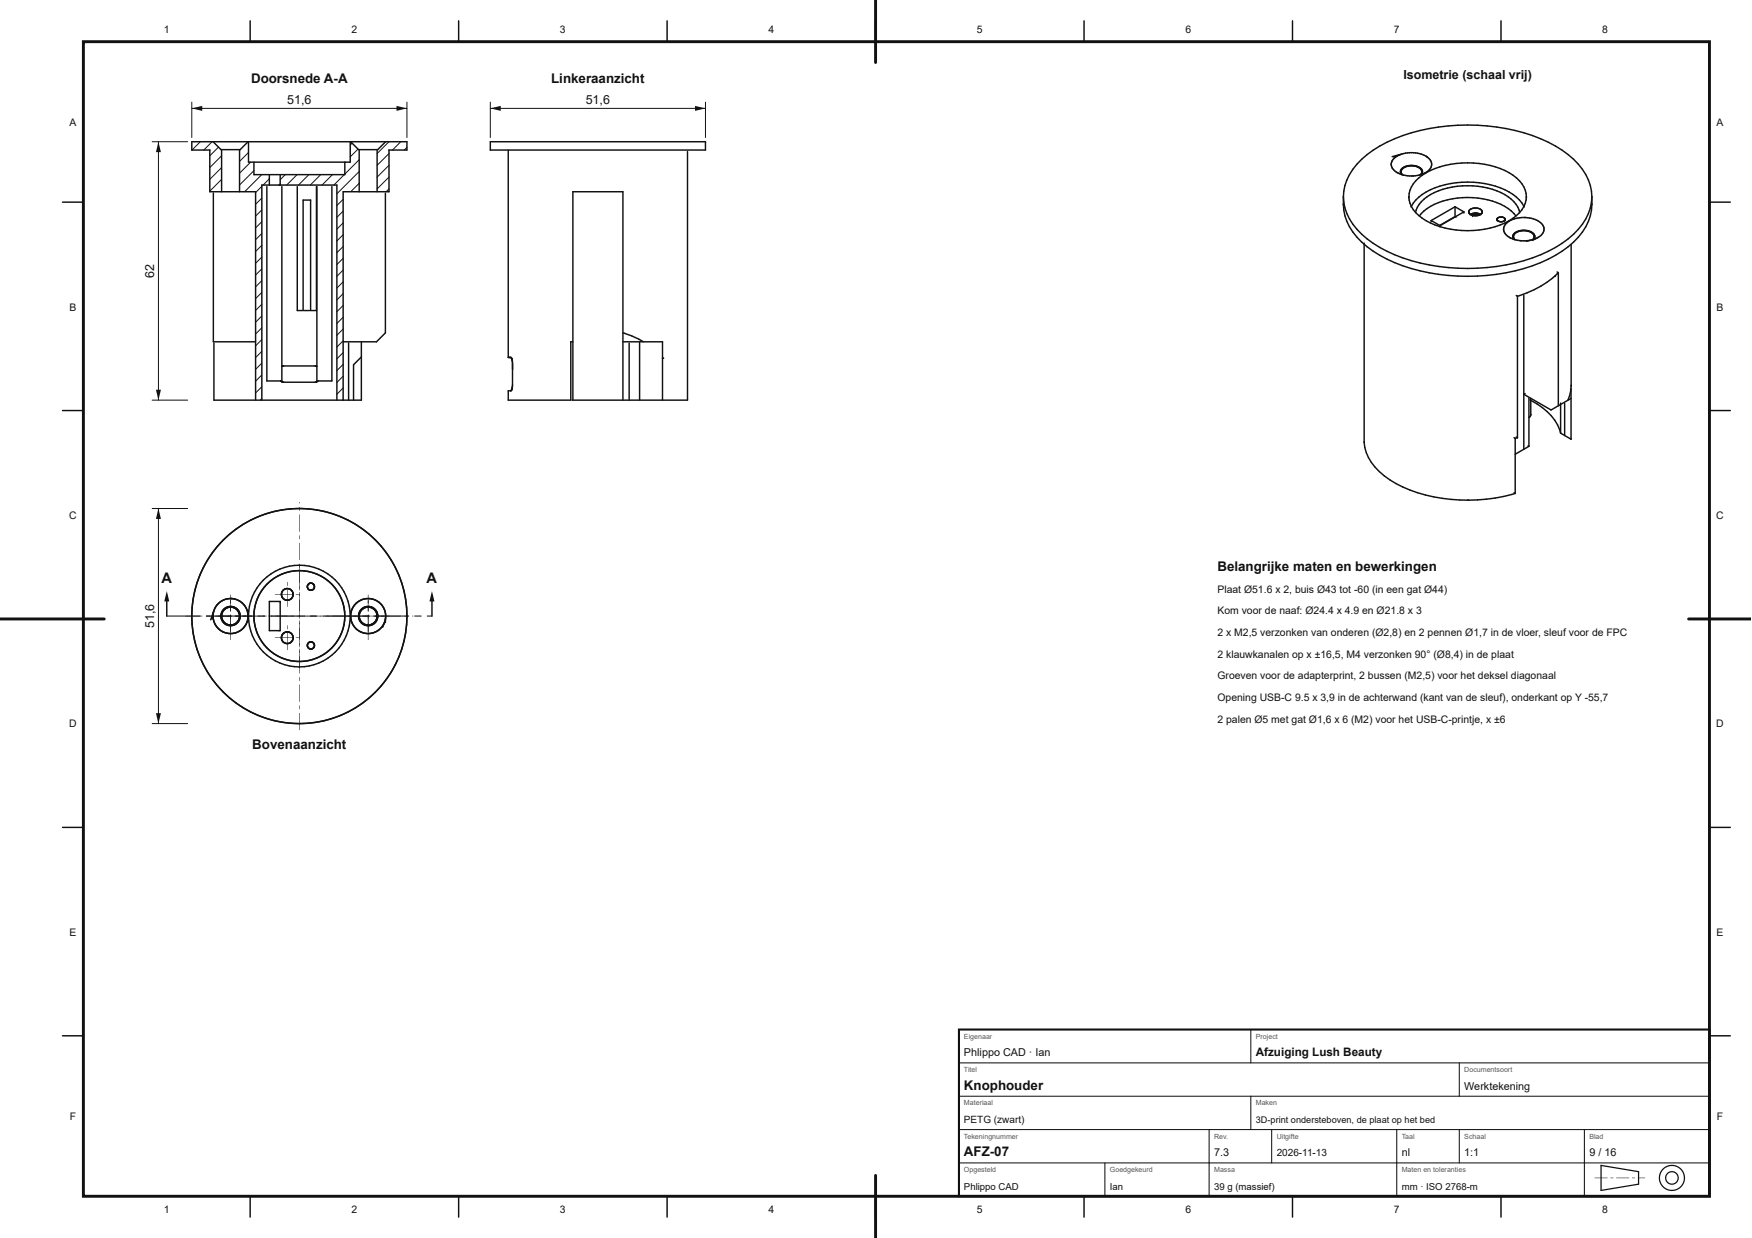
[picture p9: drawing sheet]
<svg xmlns="http://www.w3.org/2000/svg" width="420mm" height="297mm" viewBox="0 0 420 297" stroke-linecap="round" stroke-linejoin="round" font-family="sans-serif">
<g fill="none" stroke="#111" stroke-width=".35">
<path d="M50.3 36v10h11v50h25.4v-14M50.4 36h-4.4v-2h51.6v2h-4.4M51.1 34l1.9 1.9h4.6l1.9-1.9M53.1 35.9v10.1M57.4 35.9v10.1M59.6 34v4.9h24.4v-4.9M60.9 38.9v3h3.7v2.5h-1.8v51.6M82.7 38.9v3h-15.5v2.5M84.1 34l1.9 1.9h4.6l1.9-1.9M86.1 35.9v10.1M90.4 35.9v10.1M93.3 36v10h-11v50"/>
<path d="M51.2 46.3v35.7h10.1M64 44.8v46.6h3.6v-46.6M64.7 44.4h16.1v51.6M64.8 41.9h2.2M67.2 44.2l-.3 .2M71.3 44.8v29.7h1.4v-26.5h1.8v26.5h1.4v-29.7M76 44.8v46.6h3.6v-46.6M92.4 46.4v33.5l-2.1 2.1h-8M72.9 74.5h1.3M51.3 82.3v13.7h9.8M67.3 91.4l.3 .2M67.5 91.5l.4 .2h7.9"/>
<path d="M67.7 87.8l-.1 .1M67.8 87.8l-.1 .1M67.8 87.8l-.2 .1M75.6 87.8l.4 .1M75.9 91.6l-.1 .1M75.9 91.6h.1M75.9 87.8h-8.1M76.3 91.4l-.5 .3M83.6 82.3v13.7M86.7 85.6l-1.9 1.9v8.5M74.2 139.9l-.2 .2a.85 .85 0 0 0 0 1.3 .85 .85 0 0 0 1.2-.1M51.1 148.2l.6 1.8"/>
<path d="M51.2 147l-.1 1.4M51.3 146.6l-.5 1.9M51.6 149.8l.8 1.1M52.2 150.7l1.3 .9M53.8 146.3a2.15 2.15 0 0 1 3.3 .3M54 146a2.18 2.18 0 0 0-.5 3 2.18 2.18 0 0 0 3 .6M55.3 143.6h.4M55.5 143.6a4.2 4.2 0 0 1 3.7 5.8M55.7 143.6a4.3 4.3 0 0 0-4.3 2.6l-.9 2.5M56.5 149.6l-.2 .1M57 149.2l-.5 .4M57.1 146.6l.2 .5"/>
<path d="M57.1 146.6h.1M57.3 147l.1 .6a2.18 2.18 0 0 1-.5 1.7M58.5 150.5a4.2 4.2 0 0 1-5.2 1M59.3 149.2l-.9 1.4M64.6 144.3h2.6v7h-2.6zM66.9 151.3h.1M67.2 144.6h.1M67.5 152.9a1.39 1.39 0 0 0 1.5 1.5M67.6 152.5a1.4 1.4 0 0 1 2-.7 1.4 1.4 0 0 1 .4 2.1M67.6 152.5l-.1 .4M67.7 141.9l-.1 .3M67.8 141.7a1.4 1.4 0 0 1 2.2 .1"/>
<path d="M67.8 141.7l-.1 .2M69.7 154.1l-.1 .1M70 141.7a1.4 1.4 0 0 1-.8 2.3 1.4 1.4 0 0 1-1.6-1.8M70 153.9l-1 .5M73.8 155.1v.1M74 140.1a.85 .85 0 0 1 1.2 0 .85 .85 0 0 1 0 1.2M74.2 154.1h-.1M75.2 140.1v.1M75.3 141.2l-.1 .1M84.2 148.8l.6 1.3 .7 .8M84.3 146.6l-.2 1.2 .2 1.2M85.3 150.8l1.4 .9"/>
<path d="M85.6 144.5l-.8 1-.7 1.4M86.2 147.4a2.26 2.26 0 0 0 .4 1.8M86.5 149l.1 .2M86.6 149.2l.7 .5 .7 .2M87 146l-.6 .8-.3 .8M89.3 149.7l-1.4 .2M89.3 145.9l.9 .9a2.22 2.22 0 0 1 .1 1.7M89.3 149.7l-.2 .1M89.3 145.9l-.6-.2h-.8l-1.1 .6M90.4 148.4l-.4 .8-.7 .5M90.8 144.4a4.3 4.3 0 0 1 1.7 3.4l-.1 1.6M90.8 151.2a4.3 4.3 0 0 1-4.2 .4"/>
<path d="M91 144.5a4.2 4.2 0 0 0-5.6 .2M91.5 150.5l-.9 .8M92.2 149.4l-.7 1.1M92.3 149l-.5 1.5M92.5 148.2l-.2 .9"/>
<circle cx="55.3" cy="147.8" r="2.3"/>
<circle cx="71.8" cy="147.8" r="10.9"/>
<circle cx="71.8" cy="147.8" r="25.8"/>
<circle cx="71.8" cy="147.8" r="12.2"/>
<circle cx="74.6" cy="154.9" r=".85"/>
<circle cx="88.3" cy="147.8" r="2.3"/>
</g>
<g fill="none" stroke="#111" stroke-width=".24">
<path d="M48 34l-2 2M50.9 34l-2 2M52.4 35.3l-2.1 2.1M53.1 37.4l-2.8 2.8M57.4 35.9h.1M59.6 36.6l-2.2 2.1M60.1 38.9l-2.7 2.7M82.7 38.9h.1M84.4 34.4l-.4 .4M85.9 35.8l-1.9 1.8M86.1 38.3l-3.4 3.5M93.3 34l-2.9 2.8"/>
<path d="M93.3 39.7l-2.9 2.8M93.3 36.8l-2.9 2.9M96.1 34l-2 2M97.6 35.4l-.7 .6M53.1 45.9l-.1 .1M53.1 43l-2.8 2.9M53.1 40.2l-2.8 2.8M60.9 40.9l-3.5 3.5M62.8 41.9l-4.1 4.1M62.8 58.8l-1.5 1.5M62.8 56l-1.5 1.5M62.8 53.2l-1.5 1.5"/>
<path d="M62.8 50.4l-1.5 1.5M62.8 47.5l-1.5 1.5M62.8 44.7l-1.5 1.5M64.6 42.9l-1.5 1.5M68.4 41.9l-1.2 1.2M71.2 41.9l-2.5 2.5M74.1 41.9l-2.5 2.5M76.9 41.9l-2.5 2.5M79.7 41.9l-2.5 2.5M82.3 59.1l-1.5 1.5M82.3 56.3l-1.5 1.5M82.3 53.5l-1.5 1.5"/>
<path d="M82.3 50.7l-1.5 1.5M82.3 47.8l-1.5 1.5M82.6 41.9l-2.5 2.5M86.1 44l-2 2M86.1 41.1l-5.3 5.4M93.3 45.3l-.7 .7M93.3 42.5l-2.9 2.8M62.8 78.6l-1.5 1.5M62.8 75.8l-1.5 1.5M62.8 73l-1.5 1.5M62.8 70.2l-1.5 1.4M62.8 67.3l-1.5 1.5"/>
<path d="M62.8 64.5l-1.5 1.5M62.8 61.7l-1.5 1.5M82.3 78.9l-1.5 1.5M82.3 76.1l-1.5 1.5M82.3 73.3l-1.5 1.5M82.3 70.5l-1.5 1.4M82.3 67.6l-1.5 1.5M82.3 64.8l-1.5 1.5M82.3 62l-1.5 1.5M62.8 95.6l-.4 .4M62.8 92.8l-1.5 1.5M62.8 89.9l-1.5 1.5"/>
<path d="M62.8 87.1l-1.5 1.5M62.8 84.3l-1.5 1.5M62.8 81.5l-1.5 1.5M82.3 95.9l-.1 .1M82.3 93.1l-1.5 1.5M82.3 90.2l-1.5 1.5M82.3 87.4l-1.5 1.5M82.3 84.6l-1.5 1.5M82.3 81.8l-1.5 1.5"/>
</g>
<g fill="#111">
<path d="M44.5 147.8h4.1zM49.5 147.8h.9zM51.3 147.8h4.1zM56.3 147.8h.9zM58.1 147.8h4.1zM63.1 147.8h.9zM64.9 147.8h4.1zM69.9 147.8h.9zM71.7 147.8h4.1zM76.7 147.8h.9zM78.5 147.8h4.1zM83.5 147.8h.9zM85.3 147.8h4.1zM90.3 147.8h.9zM92.1 147.8h4.1zM97.1 147.8h.9zM98.9 147.8h.3z"/>
<path d="M71.8 171.1v4.1zM71.8 169.3v.9zM71.8 164.3v4.1zM71.8 162.5v.9zM71.8 157.5v4.1zM71.8 155.7v.9zM71.8 150.7v4.1zM71.8 148.9v.9zM71.8 143.9v4.1zM71.8 142.1v.9zM71.8 137.1v4.1zM71.8 135.3v.9zM71.8 130.3v4.1zM71.8 128.5v.9zM71.8 123.5v4.1zM71.8 121.7v.9zM71.8 120.5v.3z"/>
</g>
<circle cx="71.8" cy="147.8" r="10.9" fill="none" stroke="#111" stroke-width=".35"/>
<g fill="#111">
<path d="M59.4 147.8h4.1zM64.4 147.8h.9zM66.2 147.8h4.1zM71.2 147.8h.9zM73 147.8h4.1zM78 147.8h.9zM79.8 147.8h4.1z"/>
<path d="M71.8 156.2v4.1zM71.8 154.4v.9zM71.8 149.4v4.1zM71.8 147.6v.9zM71.8 142.6v4.1zM71.8 140.8v.9zM71.8 135.8v4.1z"/>
</g>
<circle cx="68.9" cy="142.6" r="1.4" fill="none" stroke="#111" stroke-width=".35"/>
<g fill="#111">
<path d="M66 142.6h4.1zM71 142.6h.9z"/>
<path d="M68.9 141.5v4.1zM68.9 139.7v.9z"/>
</g>
<g fill="none" stroke="#111" stroke-width=".35">
<circle cx="68.9" cy="153" r="1.4"/>
<circle cx="74.6" cy="140.7" r=".85"/>
</g>
<g fill="#111">
<path d="M66 153h4.1zM71 153h.9z"/>
<path d="M68.9 151.9v4.1zM68.9 150.1v.9z"/>
</g>
<g fill="none" stroke="#111" stroke-width=".35">
<circle cx="55.3" cy="147.8" r="2.15"/>
<circle cx="74.6" cy="154.8" r=".85"/>
</g>
<g fill="#111">
<path d="M51.6 147.8h4.1zM56.6 147.8h.9zM58.4 147.8h.6z"/>
<path d="M55.3 147.4v4.1zM55.3 145.6v.9zM55.3 144.1v.6z"/>
</g>
<circle cx="88.3" cy="147.8" r="2.15" fill="none" stroke="#111" stroke-width=".35"/>
<g fill="#111">
<path d="M84.6 147.8h4.1zM89.6 147.8h.9zM91.4 147.8h.6z"/>
<path d="M88.3 147.4v4.1zM88.3 145.6v.9zM88.3 144.1v.6z"/>
</g>
<circle cx="88.3" cy="147.8" r="4.2" fill="none" stroke="#111" stroke-width=".35"/>
<g fill="#111">
<path d="M82.6 147.8h4.1zM87.6 147.8h.9zM89.4 147.8h4.1z"/>
<path d="M88.3 149.5v4.1zM88.3 147.7v.9zM88.3 142.7v4.1z"/>
</g>
<circle cx="55.3" cy="147.8" r="2.3" fill="none" stroke="#111" stroke-width=".35"/>
<g fill="#111">
<path d="M51.5 147.8h4.1zM56.5 147.8h.9zM58.3 147.8h.9z"/>
<path d="M55.3 147.6v4.1zM55.3 145.8v.9zM55.3 144v.9z"/>
</g>
<circle cx="55.3" cy="147.8" r="4.2" fill="none" stroke="#111" stroke-width=".35"/>
<g fill="#111">
<path d="M49.6 147.8h4.1zM54.6 147.8h.9zM56.4 147.8h4.1z"/>
<path d="M55.3 149.5v4.1zM55.3 147.7v.9zM55.3 142.7v4.1z"/>
</g>
<circle cx="88.3" cy="147.8" r="2.3" fill="none" stroke="#111" stroke-width=".35"/>
<g fill="#111">
<path d="M84.5 147.8h4.1zM89.5 147.8h.9zM91.3 147.8h.9z"/>
<path d="M88.3 147.6v4.1zM88.3 145.8v.9zM88.3 144v.9z"/>
</g>
<g fill="none" stroke="#111" stroke-width=".35">
<path d="M117.6 34h51.6v2h-51.6zM121.9 36v49.7l.7 .2M164.9 36.4v59.6h-11.5v-13.8M149.4 79.9a19.3 19.3 0 0 1 4.9 2.1M122.5 93.7h-.6v2.3h15v-14h.5v-36h12v36h9.5v14M122.6 93.7h-.1M122.6 85.9l.1 .2M122.6 93.6v.1M122.7 86.1l.2 .5M122.7 93.4l-.1 .2M122.7 86.1h.1M122.7 93.4h.1"/>
<path d="M122.8 86.1l.1 2.5M122.8 93.4l-.2 .2M122.8 93.2v.2M122.8 93.1l-.1 .3M122.9 93l-.1 .2M122.9 87.2l-.1 5.9M137.3 96h15.9M137.4 82.2v13.8M149.4 82.2v13.8M150.9 82.3v13.7"/>
</g>
<circle cx="158.9" cy="85.9" r=".17" fill="#111"/>
<path d="M122.7 86v.1" fill="none" stroke="#111" stroke-width=".35"/>
<g fill="#111">
<circle cx="121.9" cy="85.7" r=".17"/>
<circle cx="122.1" cy="85.7" r=".17"/>
</g>
<path d="M46 24.5v8.5M46 26h51.6M97.6 24.5v8.5" fill="none" stroke="#111" stroke-width=".24"/>
<g fill="#111">
<path d="M46 26l2.5-.6v1.2z"/>
<path d="M95.1 25.4l2.5 .6-2.5 .6z"/>
</g>
<path d="M36.5 34h8.5M38 34v62M36.5 96h8.5" fill="none" stroke="#111" stroke-width=".24"/>
<g fill="#111">
<path d="M37.4 93.5h1.2l-.6 2.5z"/>
<path d="M38 34l.6 2.5h-1.2z"/>
</g>
<path d="M36.5 122h8.5M38 122v51.6M36.5 173.6h8.5" fill="none" stroke="#111" stroke-width=".24"/>
<g fill="#111">
<path d="M37.4 171.1h1.2l-.6 2.5z"/>
<path d="M38 122l.6 2.5h-1.2z"/>
</g>
<path d="M117.6 24.5v8.5M117.6 26h51.6M169.2 24.5v8.5" fill="none" stroke="#111" stroke-width=".24"/>
<g fill="#111">
<path d="M117.6 26l2.5-.6v1.2z"/>
<path d="M166.7 25.4l2.5 .6-2.5 .6z"/>
<path d="M39.9 147.7h8.1l.1 .1-.1 .1h-8zM49.4 147.7l1.7 .1-1.6 .1zM52.4 147.7h8.1l.1 .1-.1 .1h-8zM61.9 147.7l1.7 .1-1.6 .1zM64.9 147.7h8.1l.1 .1-.1 .1h-8zM74.4 147.7l1.7 .1-1.6 .1zM77.4 147.7h8.1l.1 .1-.1 .1h-8zM86.9 147.7l1.7 .1-1.6 .1zM89.9 147.7h8.1l.1 .1-.1 .1h-8zM99.4 147.7l1.7 .1-1.6 .1zM102.4 147.7l1.3 .1-1.2 .1z"/>
</g>
<path d="M40 142.8v5" fill="none" stroke="#111" stroke-width=".35"/>
<path d="M40 141.8l.6 2.5h-1.2z" fill="#111"/>
<path d="M103.6 142.8v5" fill="none" stroke="#111" stroke-width=".35"/>
<path d="M103.6 141.8l.6 2.5h-1.2z" fill="#111"/>
<g fill="none" stroke="#111" stroke-width=".35">
<path d="M333.7 39.3l.2 1.1M333.9 38.6l-.2 .9M333.9 37.6l2.8-.8a7.7 7.7 0 0 1 5.6 .8M334.8 37.7l-1 1.1M335.8 37.1l-1.1 .6M336.2 37l-2 .7M342 37.4l.3 .3M342.1 37.6a2.06 2.06 0 0 1 1.3 1.9 2.06 2.06 0 0 1-1.4 1.9M322.2 49.1a13.2 13.2 0 0 0 5.7 10.1 39.8 39.8 0 0 0 24.1 7.1 39.8 39.8 0 0 0 24.1-7.1 13.2 13.2 0 0 0 5.7-10.1M322.2 47.2a13.2 13.2 0 0 0 5.7 10.1 38.1 38.1 0 0 0 21.8 7.1 42.5 42.5 0 0 0 25-6 14.2 14.2 0 0 0 7.1-11.2M322.2 47.2a13.2 13.2 0 0 1 5.7-10.1 39.8 39.8 0 0 1 24.1-7.1 39.8 39.8 0 0 1 24.1 7.1 13.2 13.2 0 0 1 5.7 10.1M322.2 47.2v1.9"/>
<path d="M322.2 48.9v.2M327.2 58.3v47.8a12.1 12.1 0 0 0 6.1 9 34.9 34.9 0 0 0 19 4.9M333.9 40.2l1.2 1.2M335.1 41.4a7.1 7.1 0 0 0 3.9 .8M335.1 41.4l.2 .1M336 41.2a2.72 2.72 0 0 1 3.7-1.2l1 .5 .3 .7M336 41.2l.4 .8M336 41.2v.4M336.1 41.9a1.31 1.31 0 0 1 1.2-2 3.1 3.1 0 0 1 3.9 1.2l-.3 .8M337.9 47.2a7 7 0 0 0 4.1 5.8l3.4 1.4M337.9 47.2v.3M338.4 49.7a11.5 11.5 0 0 1 8.2-5.4 21.6 21.6 0 0 1 16.3 2.4 7.8 7.8 0 0 1 2.7 3"/>
<path d="M339.5 50.9a7.8 7.8 0 0 1 5.5-5.1 19.6 19.6 0 0 1 16.7 1.4 6.2 6.2 0 0 1 2.8 3.7M340.5 51.7a13.2 13.2 0 0 1 9-4.2 17.8 17.8 0 0 1 13 3.1l1 1.1M341 41.2l-.4 .8-1.8 .2M341 41.2v.4M342 41.4l-1.6 .6M342 41.4l-.2 .1M343.3 52.9v.3M343.3 52.9l2.1 1.2M345.3 40a21.7 21.7 0 0 1 17.6 2 6.7 6.7 0 0 1 3.2 5.2M345.4 40a10.6 10.6 0 0 0-7.2 5.6l-.3 1.6M345.4 54.1v.3M349 52l.2 .1"/>
<path d="M349 49.6v2.4M349 52l-3.7 2.1M349 49.6l-5.7 3.3M349 49.6l2.1 1.2M351.1 50.8l-5.7 3.3M351.1 50.8v.3M352.3 50.8a1.97 1.97 0 0 1 3-.4l.2 .4M352.3 50.8l.1 .4 .4 .4M352.3 50.8v.3M352.7 51.4h.1M352.7 51.4l-.1 .1M352.9 51.6h2"/>
<path d="M353 51.3l-.3 .1M353.2 51.2v.7M353.7 51.1l-.7 .2M353.7 51.1l.6 .1M353.8 51.1h-.1M354.3 51.2h.1M354.3 51.2l.4 .1M354.6 51.2l.4 .2M355 51.4h.1M355 51.4l.2 .1M355.5 50.8a1.86 1.86 0 0 1-2.7 .8M355.5 50.8v.3"/>
<path d="M359 52.9v-.3a1.19 1.19 0 0 1 2 0v.3M359 52.7l.1 .1M359.1 52.8v.1M360.6 55l.4 1.1M360.9 56l1.1 1M361 52.7a1.23 1.23 0 0 1-1.9 .2M361.3 53.5l-.5 .7-.2 .9M362 57l1.2 .5 1.6 .3M362 57l.2 .1M362.8 52.7l-1.6 1M363 56.8a2.52 2.52 0 0 1 3.2-1.4l1.2 .5 .4 .3 .2 .6M363 56.8l.4 .7"/>
<path d="M363 56.8v.3M363.1 57.4h-.1a1.32 1.32 0 0 1 1.2-2 3.1 3.1 0 0 1 3.9 1.2l-.2 .8M363.2 52.5l-.4 .2M364.5 57.7l1.4 .1M365.7 52.2a4.9 4.9 0 0 1 4.5 2.2l.1 .3M365.9 52.2l-1.8 .1-1.3 .3M366.1 47.2a7 7 0 0 1-4.1 5.8 22.2 22.2 0 0 1-16.6 1.4M366.1 47.2v.3M367.3 57.6l-1.4 .2M368 56.8l-.4 .7M368 56.8v.3M368.5 57.2l-2.3 .7"/>
<path d="M368.9 57l-1.3 .7M368.9 57l-.2 .1M370.3 54.6a2.23 2.23 0 0 1-1.4 2.4M376.8 58.7v33.9M381.8 48.9v.2M381.8 47.2v1.9M363.6 70.9l.3 .2M363.9 71.1v33.9M365.5 70.8v37M373.4 65.2l.3 .2M373.7 65.4a22.8 22.8 0 0 1-9.8 5.7M373.7 65.4v31.9"/>
<path d="M365.8 94.4l-.3 .2 6.5 3.8 4.8-2.8M366.7 95.4v11.7M366.9 95.9a14 14 0 0 1 7.2 7.2l.2 .8M367.1 95.6v4l-.4 .6M374.3 96.7v7.2M375.3 96.8v7.7M376.8 93.2v12.2M376.8 92.4v.2M376.8 92.6l-.1 1.2-.7 2.2M352 119.9l.2 .1M363.1 118.2l.3 .2M363.1 105l.3 .2"/>
<path d="M363.4 118.4l-.8 .2a39.8 39.8 0 0 1-10.3 1.4M363.4 105.2v13.2M363.6 104.8l.3 .2M363.9 105l-.5 .2M366.5 107l.2 .1M366.7 107.1l-3.3 1.9M374.3 103.9l2.5 1.5M376.8 105.2v.2"/>
</g>
<circle cx="372.8" cy="66.3" r=".17" fill="#111"/>
<path d="M20 10h390v277h-390z" fill="none" stroke="#111" stroke-width=".7" stroke-linecap="butt"/>
<path d="M210 0v15M0 148.5h25M405 148.5h14.9M210 282v15" fill="none" stroke="#111" stroke-width=".7"/>
<g fill="none" stroke="#111" stroke-width=".35">
<path d="M60 5v5M110 5v5M160 5v5M210 5v5M260 5v5M310 5v5M360 5v5M15 48.5h5M410 48.5h5M15 98.5h5M410 98.5h5M15 148.5h5"/>
<path d="M410 148.5h5M15 198.5h5M410 198.5h5M15 248.5h5M410 248.5h5M60 287v5M110 287v5M160 287v5M210 287v5M260 287v5M310 287v5M360 287v5"/>
</g>
<path d="M230 247h180v40h-180z" fill="none" stroke="#111" stroke-width=".5"/>
<g fill="none" stroke="#111" stroke-width=".25">
<path d="M230 255h180M300 247v8M350 255v8M230 279h180M230 271h180M230 263h180M265 279v8M290 271v16M300 263v8M305 271v8M335 271v16M350 271v8"/>
<path d="M380 271v16"/>
</g>
<path d="M384 279.6l9 1.5v3l-9 1.5z" fill="none" stroke="#111" stroke-width=".3"/>
<path d="M382.4 282.5l3.2 .1zM386.2 282.5l.8 .1zM387.6 282.5l3.2 .1zM391.4 282.5l.8 .1zM392.8 282.5l1.8 .1z" fill="#111"/>
<g fill="none" stroke="#111" stroke-width=".3">
<circle cx="401" cy="282.6" r="3"/>
<circle cx="401" cy="282.6" r="1.5"/>
</g>
<g font-size="3.5" fill="#111">
<text x="38.7" y="139.8">A</text>
<text x="102.3" y="139.8">A</text>
</g>
<g font-size="3.2" fill="#111">
<text x="60.2" y="20">Doorsnede A-A</text>
<text x="132.2" y="20">Linkeraanzicht</text>
<text x="292" y="137">Belangrijke maten en bewerkingen</text>
<text x="60.5" y="179.6">Bovenaanzicht</text>
<text x="231.2" y="261.4">Knophouder</text>
<text x="231.2" y="277.4">AFZ-07</text>
</g>
<g font-size="3" fill="#111">
<text x="336.6" y="19">Isometrie (schaal vrij)</text>
<text x="68.9" y="25">51,6</text>
<text x="140.5" y="25">51,6</text>
<text x="37" y="66.7" transform="rotate(-90 37 66.7)">62</text>
<text x="37" y="150.7" transform="rotate(-90 37 150.7)">51,6</text>
</g>
<text font-size="2.8" fill="#111" x="301.2" y="253.4">Afzuiging Lush Beauty</text>
<g font-size="2.6" fill="#111">
<text x="231.2" y="253.4">Phlippo CAD · Ian</text>
<text x="351.2" y="261.4">Werktekening</text>
<text x="291.2" y="277.4">7.3</text>
<text x="336.2" y="277.4">nl</text>
<text x="351.2" y="277.4">1:1</text>
<text x="381.2" y="277.4">9 / 16</text>
</g>
<g font-size="2.5" fill="#111">
<text x="39.3" y="8">1</text>
<text x="84.3" y="8">2</text>
<text x="134.3" y="8">3</text>
<text x="184.3" y="8">4</text>
<text x="234.3" y="8">5</text>
<text x="284.3" y="8">6</text>
<text x="334.3" y="8">7</text>
<text x="384.3" y="8">8</text>
<text x="16.7" y="30.2">A</text>
<text x="411.7" y="30.2">A</text>
<text x="16.7" y="74.5">B</text>
<text x="411.7" y="74.5">B</text>
<text x="16.6" y="124.5">C</text>
<text x="411.6" y="124.5">C</text>
<text x="292" y="142.2">Plaat Ø51.6 x 2, buis Ø43 tot -60 (in een gat Ø44)</text>
<text x="292" y="147.4">Kom voor de naaf: Ø24.4 x 4.9 en Ø21.8 x 3</text>
<text x="292" y="152.6">2 x M2,5 verzonken van onderen (Ø2,8) en 2 pennen Ø1,7 in de vloer, sleuf voor de FPC</text>
<text x="292" y="157.8">2 klauwkanalen op x ±16,5, M4 verzonken 90° (Ø8,4) in de plaat</text>
<text x="292" y="163">Groeven voor de adapterprint, 2 bussen (M2,5) voor het deksel diagonaal</text>
<text x="292" y="168.2">Opening USB-C 9.5 x 3,9 in de achterwand (kant van de sleuf), onderkant op Y -55,7</text>
<text x="292" y="173.4">2 palen Ø5 met gat Ø1,6 x 6 (M2) voor het USB-C-printje, x ±6</text>
<text x="16.6" y="174.5">D</text>
<text x="411.6" y="174.5">D</text>
<text x="16.7" y="224.5">E</text>
<text x="411.7" y="224.5">E</text>
<text x="16.7" y="268.7">F</text>
<text x="411.7" y="268.7">F</text>
<text x="39.3" y="291">1</text>
<text x="84.3" y="291">2</text>
<text x="134.3" y="291">3</text>
<text x="184.3" y="291">4</text>
<text x="234.3" y="291">5</text>
<text x="284.3" y="291">6</text>
<text x="334.3" y="291">7</text>
<text x="384.3" y="291">8</text>
</g>
<g font-size="2.4" fill="#111">
<text x="231.2" y="269.4">PETG (zwart)</text>
<text x="306.2" y="277.4">2026-11-13</text>
</g>
<g font-size="2.3" fill="#111">
<text x="231.2" y="285.4">Phlippo CAD</text>
<text x="266.2" y="285.4">Ian</text>
<text x="291.2" y="285.4">39 g (massief)</text>
<text x="336.2" y="285.4">mm · ISO 2768-m</text>
</g>
<text font-size="2.2" fill="#111" x="301.2" y="269.4">3D-print ondersteboven, de plaat op het bed</text>
<g font-size="1.7" fill="#555">
<text x="231.2" y="249.2">Eigenaar</text>
<text x="301.2" y="249.2">Project</text>
<text x="231.2" y="257.2">Titel</text>
<text x="351.2" y="257.2">Documentsoort</text>
<text x="231.2" y="265.2">Materiaal</text>
<text x="301.2" y="265.2">Maken</text>
<text x="231.2" y="273.2">Tekeningnummer</text>
<text x="291.2" y="273.2">Rev.</text>
<text x="306.2" y="273.2">Uitgifte</text>
<text x="336.2" y="273.2">Taal</text>
<text x="351.2" y="273.2">Schaal</text>
<text x="381.2" y="273.2">Blad</text>
<text x="231.2" y="281.2">Opgesteld</text>
<text x="266.2" y="281.2">Goedgekeurd</text>
<text x="291.2" y="281.2">Massa</text>
<text x="336.2" y="281.2">Maten en toleranties</text>
</g>
</svg>
